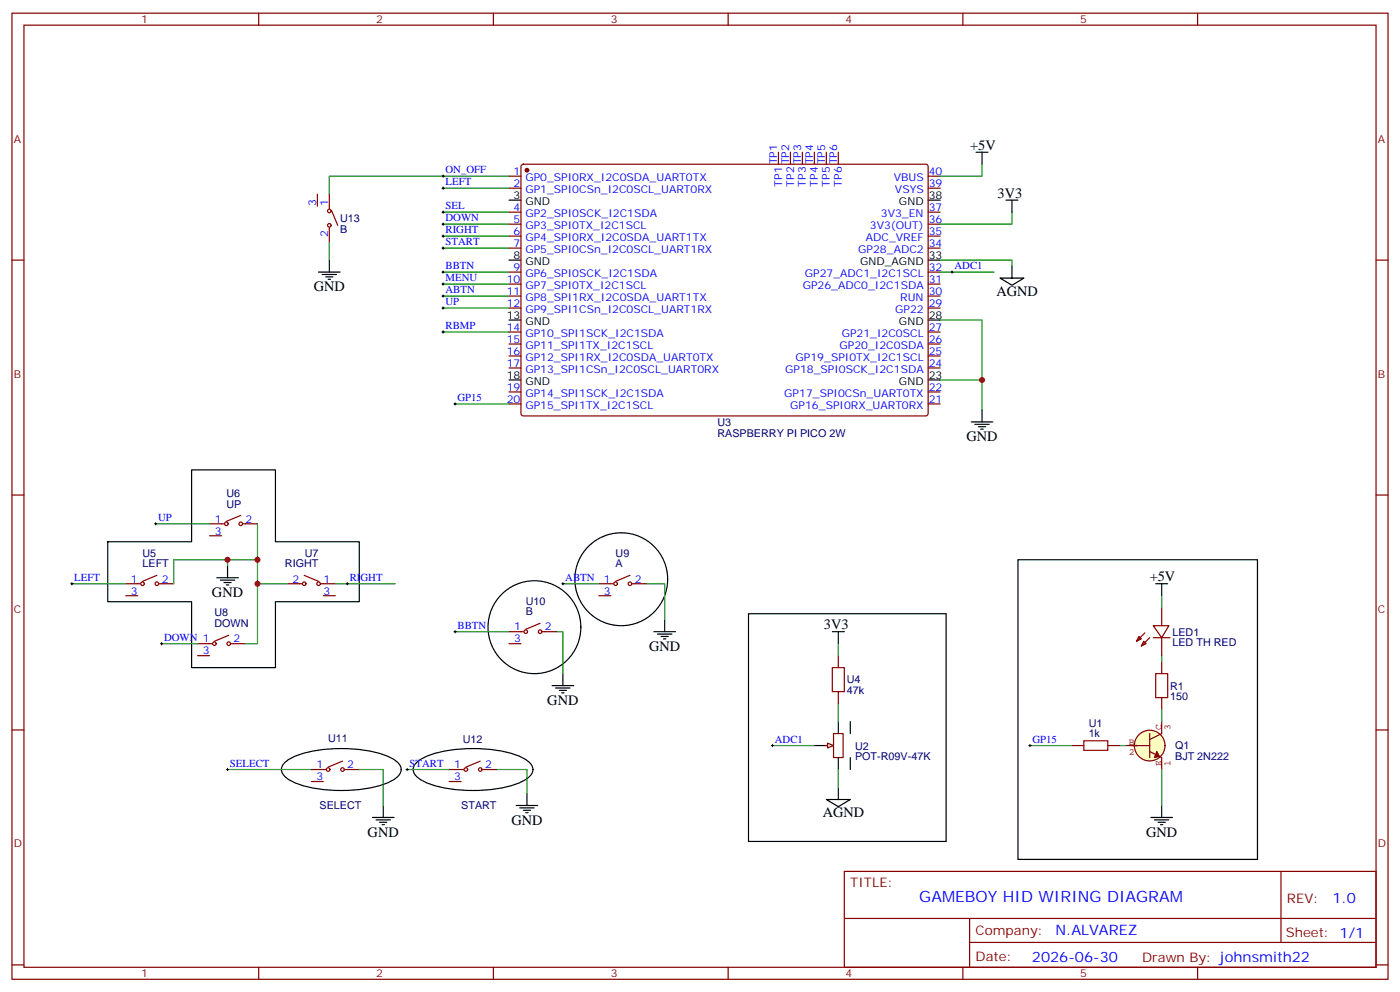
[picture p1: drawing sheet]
<svg xmlns="http://www.w3.org/2000/svg" width="412mm" height="292mm" viewBox="0 0 412 292" stroke-linecap="round" stroke-linejoin="round" font-family="sans-serif">
<g fill="none" stroke="#870000" stroke-width=".35">
<path d="M3.5 3.9h405.4v284.3h-405.4zM7.1 7.4h398.2v277.3h-398.2zM76.2 3.9v3.5M145.3 3.9v3.5M214.5 3.9v3.5M283.6 3.9v3.5M352.8 3.9v3.5M3.5 76.6h3.6M405.3 76.6h3.6M3.5 145.7h3.6M405.3 145.7h3.6M342.2 194.7v3.6"/>
<path d="M3.5 214.8h3.6M315.7 219.4h3.6M326.3 219.4h3.5M342.2 205.3v3.5M405.3 214.8h3.6M248.7 256.5h156.6v28.2h-156.6zM377.3 256.5v20.9M248.7 270.3h156.5M285.6 277.4h119.6M285.6 270.3v14.1M3.5 284h3.6M76.2 284.7v3.5"/>
<path d="M145.3 284.7v3.5M214.5 284.7v3.5M283.6 284.7v3.5M352.8 284.7v3.5M405.3 284h3.6"/>
</g>
<path d="M340.4 198.3h3.6v7h-3.6zM319.3 218h7v2.8h-7z" fill="none" stroke="#a10000" stroke-width=".35"/>
<circle cx="338.7" cy="219.4" r="4.5" fill="#ffffc2" stroke="#850000" stroke-width=".35"/>
<path d="M340.8 221.2l.7 1.4-1.4 .4z" fill="#850000" stroke="#850000" stroke-width=".35"/>
<path d="M331.6 219.4h7.1M338.7 215.9v7.1M342.2 212.4v3.5l-3.5 1.8M338.7 221.2l3.5 1.8v3.5" fill="none" stroke="#850000" stroke-width=".35"/>
<path d="M342.2 178.9v5.2M335.5 187.3l.7 .7-1.4 .7zM336.9 188.7l.7 .7-1.4 .7zM337.3 186.3l-2.5 2.4M338.7 187.7l-2.5 2.4M339.7 184.1h4.6l-2.1 3.6zM339.7 187.7h5M342.2 187.7v5.3M243.1 219.4h1.7M245.5 215.9h2.9v7.1h-2.9z" fill="none" stroke="#870000" stroke-width=".35"/>
<path d="M239.9 219.4h3.5M246.9 212.4v3.5M246.9 223v3.5" fill="none" stroke="#000" stroke-width=".35"/>
<path d="M243.8 218.7l1.7 .7-1.7 .7z" fill="#f0f0f0" stroke="#870000" stroke-width=".35"/>
<g fill="none" stroke="#000" stroke-width=".35">
<path d="M149.9 58.9h3.6M273.4 58.9h3.5M287.5 44.8h3.5M289.3 44.8v3.5M296.3 58.9h3.6M298.1 58.9v3.5M97 76.6v3.5M149.9 76.6h3.6M273.4 76.6h3.5M298.1 78.3v3.5M93.8 80.1h6.4M94.9 80.8h4.2"/>
<path d="M96 81.5h2.1M96.7 82.2h.7M149.9 94.2h3.6M273.4 94.2h3.5M294.6 81.8h7l-3.5 2.2zM149.9 111.8h3.6M273.4 111.8h3.5M286.1 124.2h6.4M287.2 124.9h4.2M288.2 125.6h2.1M288.9 126.3h.7M289.3 120.6v3.6"/>
<path d="M31.7 159.5h24.7v-21.2h24.7v21.2h24.7v17.6h-24.7v19.4h-24.7v-19.4h-24.7zM63.9 170h6.3M64.9 170.7h4.2M66 171.4h2.1M66.7 172.2h.7M67 166.5v3.5M299.9 164.7h70.5v88.2h-70.5zM340.4 171.8h3.6M342.2 171.8v3.5M165.8 198.3v3.5M192.6 185.9h6.4M193.7 186.6h4.2"/>
<path d="M194.7 187.3h2.1M195.4 188h.7M195.8 182.4v3.5M220.5 180.6h58.2v67h-58.2zM245.2 185.9h3.5M246.9 185.9v3.5M162.6 201.8h6.4M163.7 202.5h4.2M164.7 203.2h2.2M165.5 203.9h.7M250.5 212.4v3.5M83.9 224.4a20 20 0 0 1 10.7-3.7 38.9 38.9 0 0 1 20.8 2.5 3.7 3.7 0 0 1 2.7 4 7.7 7.7 0 0 1-5.1 3.6 42.9 42.9 0 0 1-26.2-.5 5.2 5.2 0 0 1-3.9-3.8l.1-.7z"/>
<path d="M112.9 237.1v3.5M122.7 224.4a20 20 0 0 1 10.7-3.7 38.9 38.9 0 0 1 20.8 2.5 3.7 3.7 0 0 1 2.7 4 7.7 7.7 0 0 1-5.1 3.6 42.9 42.9 0 0 1-26.2-.5 5.2 5.2 0 0 1-3.9-3.8l.1-.7zM152 237.1h6.4M153.1 237.8h4.2M154.2 238.5h2.1M154.9 239.2h.7M155.2 233.5v3.6M243.4 235.3h7.1l-3.6 2.1zM246.9 231.8v3.5M250.5 223v3.5M342.2 237.1v3.5M109.7 240.6h6.4"/>
<path d="M110.8 241.3h4.2M111.8 242h2.1M112.5 242.7h.7M339 240.6h6.4M340.1 241.3h4.2M341.1 242h2.2M341.8 242.7h.7"/>
<circle cx="183" cy="170.5" r="13.7"/>
<circle cx="157.4" cy="184.6" r="13.7"/>
</g>
<g fill="none" stroke="#870000" stroke-width=".35">
<path d="M93.5 57.1v3.6M97 57.1v4.3M149.9 51.9h3.6M149.9 55.4h3.6M153.7 48.5l.5-.2 118.8 .1 .4 .6-.1 73-.6 .4-118.8-.1-.4-.6v-72.7zM229.3 44.8v3.5M232.8 44.8v3.5M236.4 44.8v3.5M239.9 44.8v3.5M243.4 44.8v3.5M246.9 44.8v3.5M273.4 51.9h3.5"/>
<path d="M273.4 55.4h3.5M97 67v4.3M97.7 62.1l1.8 4.2M149.9 62.4h3.6M149.9 66h3.6M149.9 69.5h3.6M149.9 73h3.6M273.4 62.4h3.5M273.4 66h3.5M273.4 69.5h3.5M273.4 73h3.5M149.9 80.1h3.6"/>
<path d="M149.9 83.6h3.6M149.9 87.1h3.6M149.9 90.7h3.6M149.9 97.7h3.6M273.4 80.1h3.5M273.4 83.6h3.5M273.4 87.1h3.5M273.4 90.7h3.5M273.4 97.7h3.5M149.9 101.2h3.6M149.9 104.8h3.6M149.9 108.3h3.6"/>
<path d="M149.9 115.4h3.6M149.9 118.9h3.6M273.4 101.2h3.5M273.4 104.8h3.5M273.4 108.3h3.5M273.4 115.4h3.5M273.4 118.9h3.5M61.7 157.7h3.6M61.7 154.2h4.3M70.9 151.7l-4.2 1.8M71.6 154.2h4.2M37 175.3h3.6"/>
<path d="M37 171.8h4.3M46.2 169.3l-4.2 1.8M46.9 171.8h4.3M84.7 171.8h4.2M89.6 169.3l4.2 1.8M94.5 171.8h4.3M95.2 175.3h3.6M176.4 175.3h3.5M176.4 171.8h4.2M185.6 169.3l-4.3 1.8M186.3 171.8h4.2M58.2 193h3.5"/>
<path d="M58.2 189.4h4.2M67.4 187l-4.3 1.7M68.1 189.4h4.2M149.9 189.4h3.6M149.9 185.9h4.3M159.1 183.4l-4.2 1.8M159.8 185.9h4.2M246.9 193v3.5M246.9 203.6v3.5M91.7 230h3.5M91.7 226.5h4.3M100.9 224l-4.2 1.8"/>
<path d="M101.6 226.5h4.2M132.3 230h3.5M132.3 226.5h4.2M141.5 224l-4.3 1.8M142.2 226.5h4.2"/>
<circle cx="97" cy="66.3" r=".53"/>
<circle cx="97" cy="62.1" r=".53"/>
<circle cx="66.7" cy="154.2" r=".53"/>
<circle cx="70.9" cy="154.2" r=".53"/>
<circle cx="42" cy="171.8" r=".53"/>
<circle cx="46.2" cy="171.8" r=".53"/>
<circle cx="89.6" cy="171.8" r=".53"/>
<circle cx="93.8" cy="171.8" r=".53"/>
<circle cx="181.3" cy="171.8" r=".53"/>
<circle cx="185.6" cy="171.8" r=".53"/>
<circle cx="63.1" cy="189.4" r=".53"/>
<circle cx="67.4" cy="189.4" r=".53"/>
<circle cx="154.9" cy="185.9" r=".53"/>
<circle cx="159.1" cy="185.9" r=".53"/>
<circle cx="96.7" cy="226.5" r=".53"/>
<circle cx="100.9" cy="226.5" r=".53"/>
<circle cx="137.2" cy="226.5" r=".53"/>
<circle cx="141.5" cy="226.5" r=".53"/>
</g>
<circle cx="155.2" cy="50.1" r=".53" fill="#870000" stroke="#870000" stroke-width=".35"/>
<path d="M245.2 196.5h3.5v7.1h-3.5z" fill="none" stroke="#a10000" stroke-width=".35"/>
<g fill="none" stroke="#008700" stroke-width=".35">
<path d="M130.5 55.4h19.4M149.9 51.9h-52.9v5.2M289.3 48.3v3.6h-12.4M97 71.3v5.3M130.5 62.4h19.4M130.5 66h19.4M130.5 69.5h19.4M130.5 73h19.4M276.9 76.6h21.2v1.7M298.1 62.4v3.6h-21.2M130.5 80.1h19.4M130.5 83.6h19.4"/>
<path d="M130.5 87.1h19.4M130.5 90.7h19.4M130.5 97.7h19.4M276.9 94.2h12.4v26.4M276.9 80.1h15.9M134.1 118.9h15.8M276.9 111.8h12.4M45.9 154.2h15.8M75.8 154.2v10.5h-8.8M21.2 171.8h15.8M67 166.5v-1.8h-15.8v7.1M75.8 164.7v7.1h8.9"/>
<path d="M75.8 171.8v17.6h-3.5M98.8 171.8h17.6M165.8 171.8h10.6M190.5 171.8h5.3v10.6M342.2 175.3v3.6M47.6 189.4h10.6M134.1 185.9h15.8M164 185.9h1.8v12.4M246.9 189.4v3.6M342.2 193v1.7M227.5 219.4h12.4M246.9 207.1v5.3"/>
<path d="M303.4 219.4h12.3M329.8 219.4h1.8M342.2 208.8v3.6M67 226.5h24.7M105.8 226.5h7.1v10.6M119.9 226.5h12.4M146.4 226.5h8.8v7M246.9 226.5v5.3M342.2 226.5v10.6"/>
</g>
<g fill="none" stroke="#000" stroke-width=".29">
<path d="M130.2 51.9h.7M130.2 55.4h.7M130.5 51.5v.7M130.5 55v.7M130.2 62.4h.7M130.2 66h.7M130.2 69.5h.7M130.2 73h.7M130.5 62.1v.7M130.5 65.6v.7M130.5 69.1v.7M130.5 72.7v.7"/>
<path d="M130.5 79.7v.7M280.5 79.7v.7M130.2 80.1h.7M130.2 83.6h.7M130.2 87.1h.7M130.2 90.7h.7M130.2 97.7h.7M130.5 83.3v.7M130.5 86.8v.7M130.5 90.3v.7M130.5 97.4v.7M280.1 80.1h.7"/>
<path d="M133.7 118.9h.7M134.1 118.5v.7M45.5 154.2h.7M45.9 153.8v.7M20.8 171.8h.7M21.2 171.4v.8M102 171.8h.7M102.3 171.4v.8M165.5 171.8h.7M165.8 171.4v.8M47.3 189.4h.7M47.6 189.1v.7"/>
<path d="M133.7 185.9h.7M134.1 185.6v.7M227.2 219.4h.7M227.5 219.1v.7M303 219.4h.7M303.4 219.1v.7M66.7 226.5h.7M67 226.1v.7M119.6 226.5h.7M119.9 226.1v.7"/>
</g>
<g fill="#c00">
<circle cx="67" cy="164.7" r=".88"/>
<circle cx="75.8" cy="164.7" r=".88"/>
<circle cx="75.8" cy="171.8" r=".88"/>
<circle cx="289.3" cy="111.8" r=".88"/>
</g>
<text font-size="4.6" fill="#00f" x="270.8" y="265.5">GAMEBOY HID WIRING DIAGRAM</text>
<g font-size="4.2">
<text x="285.8" y="44.1">+5V</text>
<text x="293.9" y="58.2">3V3</text>
<text x="92.4" y="85.7">GND</text>
<text x="293.5" y="87.1">AGND</text>
<text x="284.7" y="129.8">GND</text>
<text x="338.7" y="171.1">+5V</text>
<text x="62.4" y="175.7">GND</text>
<text x="242.7" y="185.2">3V3</text>
<text x="191.2" y="191.6">GND</text>
<text x="161.2" y="207.4">GND</text>
<text x="150.6" y="242.7">GND</text>
<text x="242.4" y="240.6">AGND</text>
<text x="108.3" y="246.2">GND</text>
<text x="337.6" y="246.2">GND</text>
</g>
<g font-size="4.2" fill="#00f">
<text x="392.5" y="265.7">1.0</text>
<text x="310.9" y="275.3">N.ALVAREZ</text>
<text x="304" y="283.1">2026-06-30</text>
</g>
<g font-size="3.9" fill="#800">
<text x="250.5" y="261.1">TITLE:</text>
<text x="379.1" y="265.7">REV:</text>
<text x="287.4" y="275.3">Company:</text>
<text x="378.7" y="275.9">Sheet: 1/1</text>
<text x="287.4" y="282.9">Date:</text>
<text x="336.4" y="283">Drawn By: johnsmith22</text>
</g>
<g font-size="3.2" fill="#800">
<text x="41.6" y="6.9">1</text>
<text x="110.8" y="6.9">2</text>
<text x="179.9" y="6.9">3</text>
<text x="249.1" y="6.9">4</text>
<text x="318.2" y="6.9">5</text>
<text x="4.1" y="42">A</text>
<text x="405.9" y="42">A</text>
<text x="4.1" y="111.1">B</text>
<text x="405.9" y="111.1">B</text>
<text x="4.1" y="180.3">C</text>
<text x="405.9" y="180.3">C</text>
<text x="4.1" y="249.4">D</text>
<text x="405.9" y="249.4">D</text>
<text x="41.6" y="287.7">1</text>
<text x="110.8" y="287.7">2</text>
<text x="179.9" y="287.7">3</text>
<text x="249.1" y="287.7">4</text>
<text x="318.2" y="287.7">5</text>
</g>
<g font-size="3.2" fill="#00f">
<text x="131.2" y="51">ON_OFF</text>
<text x="151.3" y="51.5">1</text>
<text x="154.8" y="53.3">GP0_SPI0RX_I2C0SDA_UART0TX</text>
<text x="229" y="48.3" transform="rotate(-90 229 48.3)">TP1</text>
<text x="232.5" y="48.3" transform="rotate(-90 232.5 48.3)">TP2</text>
<text x="236" y="48.3" transform="rotate(-90 236 48.3)">TP3</text>
<text x="239.5" y="48.3" transform="rotate(-90 239.5 48.3)">TP4</text>
<text x="243.1" y="48.3" transform="rotate(-90 243.1 48.3)">TP5</text>
<text x="246.6" y="48.3" transform="rotate(-90 246.6 48.3)">TP6</text>
<text x="263.3" y="53.3">VBUS</text>
<text x="273.6" y="51.5">40</text>
<text x="131.2" y="54.5">LEFT</text>
<text x="151.3" y="55">2</text>
<text x="154.8" y="56.8">GP1_SPI0CSn_I2C0SCL_UART0RX</text>
<text x="230.4" y="54.9" transform="rotate(-90 230.4 54.9)">TP1</text>
<text x="233.9" y="54.9" transform="rotate(-90 233.9 54.9)">TP2</text>
<text x="237.4" y="54.9" transform="rotate(-90 237.4 54.9)">TP3</text>
<text x="240.9" y="54.9" transform="rotate(-90 240.9 54.9)">TP4</text>
<text x="244.5" y="54.9" transform="rotate(-90 244.5 54.9)">TP5</text>
<text x="248" y="54.9" transform="rotate(-90 248 54.9)">TP6</text>
<text x="263.6" y="56.8">VSYS</text>
<text x="273.6" y="55">39</text>
<text x="93.1" y="60.7" transform="rotate(-90 93.1 60.7)">3</text>
<text x="96.7" y="60.7" transform="rotate(-90 96.7 60.7)">1</text>
<text x="131.2" y="61.6">SEL</text>
<text x="131.2" y="65.1">DOWN</text>
<text x="151.3" y="65.6">5</text>
<text x="151.3" y="62.1">4</text>
<text x="154.8" y="63.9">GP2_SPI0SCK_I2C1SDA</text>
<text x="259.5" y="63.9">3V3_EN</text>
<text x="273.6" y="62.1">37</text>
<text x="273.6" y="65.6">36</text>
<text x="96.7" y="69.8" transform="rotate(-90 96.7 69.8)">2</text>
<text x="131.2" y="68.6">RIGHT</text>
<text x="151.3" y="69.1">6</text>
<text x="154.8" y="70.9">GP4_SPI0RX_I2C0SDA_UART1TX</text>
<text x="154.8" y="67.4">GP3_SPI0TX_I2C1SCL</text>
<text x="255" y="70.9">ADC_VREF</text>
<text x="256.2" y="67.4">3V3(OUT)</text>
<text x="273.6" y="69.1">35</text>
<text x="131.2" y="72.1">START</text>
<text x="151.3" y="72.7">7</text>
<text x="154.8" y="74.4">GP5_SPI0CSn_I2C0SCL_UART1RX</text>
<text x="252.8" y="74.4">GP28_ADC2</text>
<text x="273.6" y="72.7">34</text>
<text x="131.2" y="79.2">BBTN</text>
<text x="131.2" y="82.7">MENU</text>
<text x="149.2" y="83.3">10</text>
<text x="151.3" y="79.7">9</text>
<text x="154.8" y="81.5">GP6_SPI0SCK_I2C1SDA</text>
<text x="237.1" y="81.5">GP27_ADC1_I2C1SCL</text>
<text x="273.6" y="79.7">32</text>
<text x="273.6" y="83.3">31</text>
<text x="281.2" y="79.2">ADC1</text>
<text x="131.2" y="86.3">ABTN</text>
<text x="131.2" y="89.8">UP</text>
<text x="149.2" y="86.8">11</text>
<text x="154.8" y="88.5">GP8_SPI1RX_I2C0SDA_UART1TX</text>
<text x="154.8" y="85">GP7_SPI0TX_I2C1SCL</text>
<text x="236.4" y="85">GP26_ADC0_I2C1SDA</text>
<text x="265.2" y="88.5">RUN</text>
<text x="273.6" y="86.8">30</text>
<text x="149.2" y="90.3">12</text>
<text x="154.8" y="92.1">GP9_SPI1CSn_I2C0SCL_UART1RX</text>
<text x="263.7" y="92.1">GP22</text>
<text x="273.6" y="90.3">29</text>
<text x="131.2" y="96.8">RBMP</text>
<text x="149.2" y="100.9">15</text>
<text x="149.2" y="97.4">14</text>
<text x="154.8" y="99.1">GP10_SPI1SCK_I2C1SDA</text>
<text x="247.9" y="99.1">GP21_I2C0SCL</text>
<text x="273.6" y="97.4">27</text>
<text x="273.6" y="100.9">26</text>
<text x="149.2" y="107.9">17</text>
<text x="149.2" y="104.4">16</text>
<text x="154.8" y="106.2">GP12_SPI1RX_I2C0SDA_UART0TX</text>
<text x="154.8" y="102.7">GP11_SPI1TX_I2C1SCL</text>
<text x="234.4" y="106.2">GP19_SPI0TX_I2C1SCL</text>
<text x="247.3" y="102.7">GP20_I2C0SDA</text>
<text x="273.6" y="104.4">25</text>
<text x="273.6" y="107.9">24</text>
<text x="154.8" y="109.7">GP13_SPI1CSn_I2C0SCL_UART0RX</text>
<text x="231.3" y="109.7">GP18_SPI0SCK_I2C1SDA</text>
<text x="134.8" y="118">GP15</text>
<text x="149.2" y="118.5">20</text>
<text x="149.2" y="115">19</text>
<text x="154.8" y="116.8">GP14_SPI1SCK_I2C1SDA</text>
<text x="231" y="116.8">GP17_SPI0CSn_UART0TX</text>
<text x="273.6" y="115">22</text>
<text x="273.6" y="118.5">21</text>
<text x="154.8" y="120.3">GP15_SPI1TX_I2C1SCL</text>
<text x="232.8" y="120.3">GP16_SPI0RX_UART0RX</text>
<text x="46.6" y="153.3">UP</text>
<text x="63.2" y="153.8">1</text>
<text x="72.3" y="153.8">2</text>
<text x="63.2" y="157.3">3</text>
<text x="21.9" y="170.9">LEFT</text>
<text x="38.6" y="171.4">1</text>
<text x="47.6" y="171.4">2</text>
<text x="86.2" y="171.4">2</text>
<text x="95.2" y="171.4">1</text>
<text x="103" y="170.9">RIGHT</text>
<text x="166.5" y="170.9">ABTN</text>
<text x="177.9" y="171.4">1</text>
<text x="187" y="171.4">2</text>
<text x="38.6" y="175">3</text>
<text x="95.2" y="175">3</text>
<text x="177.9" y="175">3</text>
<text x="134.8" y="185">BBTN</text>
<text x="151.4" y="185.6">1</text>
<text x="160.5" y="185.6">2</text>
<text x="48.3" y="188.6">DOWN 1</text>
<text x="68.8" y="189.1">2</text>
<text x="151.4" y="189.1">3</text>
<text x="59.7" y="192.6">3</text>
<text x="228.2" y="218.5">ADC1</text>
<text x="304.1" y="218.5">GP15</text>
<text x="67.7" y="225.6">SELECT</text>
<text x="93.2" y="226.1">1</text>
<text x="102.3" y="226.1">2</text>
<text x="120.6" y="225.6">START</text>
<text x="133.8" y="226.1">1</text>
<text x="142.9" y="226.1">2</text>
<text x="93.2" y="229.7">3</text>
<text x="133.8" y="229.7">3</text>
</g>
<g font-size="3.2">
<text x="151.3" y="58.6">3</text>
<text x="273.6" y="58.6">38</text>
<text x="154.8" y="60.3">GND</text>
<text x="264.8" y="60.3">GND</text>
<text x="151.3" y="76.2">8</text>
<text x="154.8" y="78">GND</text>
<text x="253.4" y="78">GND_AGND</text>
<text x="273.6" y="76.2">33</text>
<text x="149.2" y="93.8">13</text>
<text x="154.8" y="95.6">GND</text>
<text x="264.8" y="95.6">GND</text>
<text x="273.6" y="93.8">28</text>
<text x="149.2" y="111.5">18</text>
<text x="154.8" y="113.2">GND</text>
<text x="264.8" y="113.2">GND</text>
<text x="273.6" y="111.5">23</text>
</g>
<g font-size="3.2" fill="#000080">
<text x="100.2" y="65.4">U13</text>
<text x="100.2" y="68.4">B</text>
<text x="211.3" y="125.5">U3</text>
<text x="211.3" y="128.6">RASPBERRY PI PICO 2W</text>
<text x="66.7" y="149.4">UP</text>
<text x="66.7" y="146.2">U6</text>
<text x="42" y="167">LEFT</text>
<text x="42" y="163.8">U5</text>
<text x="84" y="167">RIGHT</text>
<text x="89.8" y="163.8">U7</text>
<text x="181.3" y="167">A</text>
<text x="181.3" y="163.8">U9</text>
<text x="154.9" y="177.9">U10</text>
<text x="63.2" y="184.7">DOWN</text>
<text x="63.2" y="181.4">U8</text>
<text x="154.9" y="181.1">B</text>
<text x="345.4" y="190.2">LED TH RED</text>
<text x="345.4" y="187.1">LED1</text>
<text x="249.4" y="201.1">U4</text>
<text x="344.7" y="202.9">R1</text>
<text x="249.4" y="204.3">47k</text>
<text x="344.7" y="206.1">150</text>
<text x="320.7" y="213.9">U1</text>
<text x="96.7" y="218.5">U11</text>
<text x="136.3" y="218.8">U12</text>
<text x="251.9" y="220.6">U2</text>
<text x="320.7" y="217">1k</text>
<text x="346.2" y="220.6">Q1</text>
<text x="251.9" y="223.8">POT-R09V-47K</text>
<text x="346.2" y="223.8">BJT 2N222</text>
<text x="94.1" y="238.2">SELECT</text>
<text x="135.9" y="238.2">START</text>
</g>
<g font-size="2.8" fill="#840000">
<text x="342.1" y="215" transform="rotate(-90 342.1 215)">C</text>
<text x="344.8" y="215" transform="rotate(-90 344.8 215)">3</text>
<text x="332.5" y="219.4">B</text>
<text x="332.5" y="222.1">2</text>
<text x="342.1" y="225.6" transform="rotate(-90 342.1 225.6)">E</text>
<text x="344.8" y="225.6" transform="rotate(-90 344.8 225.6)">1</text>
</g>
</svg>
